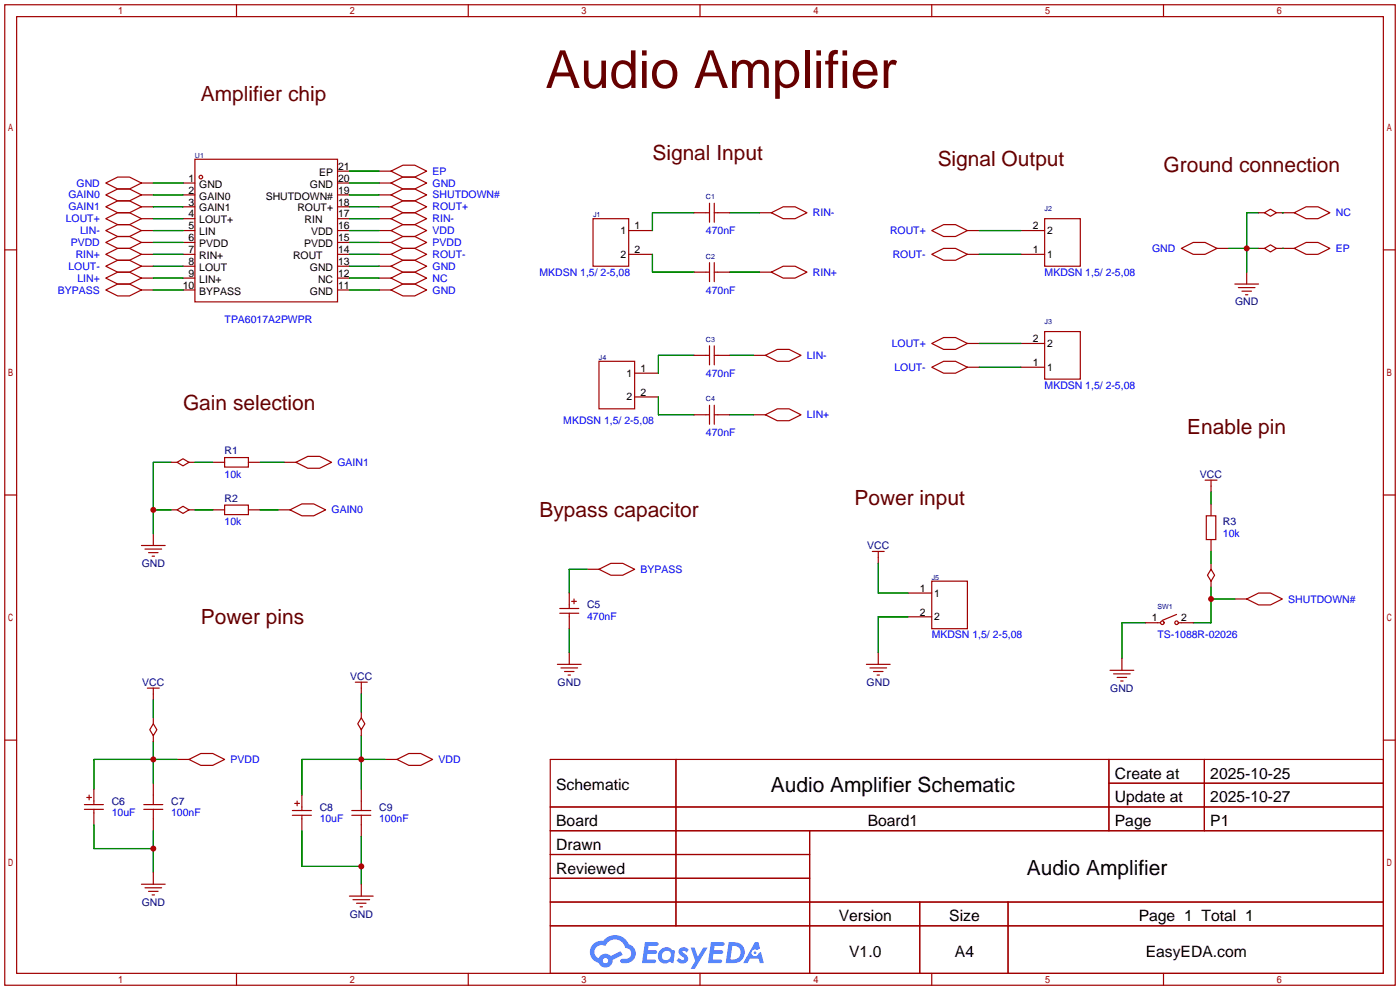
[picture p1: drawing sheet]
<svg xmlns="http://www.w3.org/2000/svg" width="299mm" height="212mm" viewBox="0 0 299 212" stroke-linecap="round" stroke-linejoin="round" font-family="sans-serif">
<g fill="none" stroke="#a10000" stroke-width=".25">
<path d="M1 1h297.2v209.6h-297.2zM3.6 3.6h292.1v204.4h-292.1zM50.5 1v2.6M100.1 1v2.6M149.6 1v2.6M199.1 1v2.6M248.7 1v2.6M1 53.4h2.6M295.7 53.4h2.5M1 105.8h2.6M295.7 105.8h2.5M1 158.2h2.6"/>
<path d="M295.7 158.2h2.5M117.6 162.3h178.1v45.7h-178.1zM117.6 172.5h178.1M117.6 177.5h178.1M144.5 162.3v35.6M173 177.5v30.5M237 162.3v15.2M237 167.4h58.7M257.4 162.3v15.2M117.6 182.6h55.4M117.6 192.8h178.1M117.6 187.7h55.4"/>
<path d="M117.6 197.9h178.1M196.6 192.8v15.2M215.4 192.8v15.2M50.5 208v2.6M100.1 208v2.6M149.6 208v2.6M199.1 208v2.6M248.7 208v2.6"/>
</g>
<g fill="#5487ff">
<path d="M145.3 202.7a1.3 1.3 0 0 1 1.9 .3l-.4 .6a.54 .54 0 0 0-.9-.2l.1 .2a1.34 1.34 0 0 1 .9 1.8 1.47 1.47 0 0 1-2.3-.1l.5-.6 .8 .5a.31 .31 0 0 0 .4-.3 .31 .31 0 0 0-.3-.4 1.12 1.12 0 0 1-.7-1.8z"/>
<path d="M147.6 202.5h.9l.6 2 1.2-2h.9l-2.7 4.6h-.9l1-1.7z"/>
<path d="M137.8 201.4h1.7a1.31 1.31 0 0 1 1.2 .2 .4 .4 0 0 1-.3 .5l-1.8 .1-.1 .9h1.6a.4 .4 0 0 1 .4 .4 .4 .4 0 0 1-.5 .4h-1.6l-.2 1.2h1.4a.46 .46 0 0 1 .5 0 .46 .46 0 0 1 .1 .5l-.4 .2h-2.6z"/>
<path d="M151.9 201.4h1.7a1.32 1.32 0 0 1 1.2 .2 .39 .39 0 0 1-.3 .5l-1.8 .1-.1 .9h1.6a.4 .4 0 0 1 .4 .4 .4 .4 0 0 1-.4 .4h-1.7l-.2 1.2h1.4a.46 .46 0 0 1 .5 0 .46 .46 0 0 1 .1 .5l-.4 .2h-2.6z"/>
<path d="M161.3 201.4h.8l.3 1.3-.6 .4a.75 .75 0 0 0-1.1 .3 .75 .75 0 0 0 .5 1 .75 .75 0 0 0 .9-.7l.5-.2 .6 2.3h-.8l-.3-.9h-1.8l-.5 .9h-1z"/>
<path d="M155.7 201.4l-.6 4.4h1.5a2.27 2.27 0 0 0 2.6-2.2 2.27 2.27 0 0 0-2.7-2.2zM156.5 202.1a1.5 1.5 0 0 1 1.8 1.6 1.5 1.5 0 0 1-1.9 1.4h-.3z"/>
<path d="M141.2 203a1.6 1.6 0 0 0-.3 2.3 1.6 1.6 0 0 0 2.3 .2l.7 .3 .3-2.4-.1-.3-.5-.1a1.58 1.58 0 0 0-2.4 0zM141.8 203.5a.98 .98 0 0 1 1.6 .4 .98 .98 0 0 1-1.1 1.3 .94 .94 0 0 1-.9-.7 .94 .94 0 0 1 .4-1z"/>
<path d="M126.8 201.8a2.37 2.37 0 0 0 1.1 4 1.54 1.54 0 0 0 1.8 1 1.54 1.54 0 0 0 1.2-1.6l2.2-1.1-.5-.8-2 1a1.57 1.57 0 0 0-2.7 .5 1.5 1.5 0 0 1-.7-2.1 1.5 1.5 0 0 1 2.2-.5 2.23 2.23 0 0 1 2.3-1.4 2.23 2.23 0 0 1 2 1.8 1.16 1.16 0 0 1 1.2 1.1 1.16 1.16 0 0 1-1.1 1.2h-.7a.47 .47 0 0 0-.5 .4 .47 .47 0 0 0 .4 .5 2.17 2.17 0 0 0 2.5-.9 2.17 2.17 0 0 0-.3-2.7l-.8-.4a3.2 3.2 0 0 0-5.5-.7l-1.1 .1zM128.8 205.3a.6 .6 0 0 1 1.2 0 .6 .6 0 0 1-1.2 0z"/>
<circle cx="161.4" cy="203.6" r=".28"/>
</g>
<g fill="none" stroke="#a10000" stroke-width=".25">
<path d="M22.6 39.1l2.5-1.3h2.6l2.5 1.3-2.5 1.3h-2.6zM30.2 39.1h2.6M39.1 39.1h2.6M41.7 34h30.4v30.5h-30.4zM72.1 39.1h2.6M72.1 36.6h2.6M81 39.1h2.6M81 36.6h2.6M83.6 39.1l2.5-1.3h2.5l2.6 1.3-2.6 1.3h-2.5zM83.6 36.6l2.5-1.3h2.5l2.6 1.3-2.6 1.2h-2.5zM22.6 41.7l2.5-1.3h2.6l2.5 1.3-2.5 1.2h-2.6zM22.6 44.2l2.5-1.3h2.6l2.5 1.3-2.5 1.3h-2.6z"/>
<path d="M22.6 46.7l2.5-1.2h2.6l2.5 1.2-2.5 1.3h-2.6zM22.6 49.3l2.5-1.3h2.6l2.5 1.3-2.5 1.2h-2.6zM22.6 51.8l2.5-1.3h2.6l2.5 1.3-2.5 1.3h-2.6zM22.6 54.4l2.5-1.3h2.6l2.5 1.3-2.5 1.2h-2.6zM22.6 56.9l2.5-1.3h2.6l2.5 1.3-2.5 1.3h-2.6zM22.6 59.4l2.5-1.2h2.6l2.5 1.2-2.5 1.3h-2.6zM30.2 41.7h2.6M30.2 44.2h2.6M30.2 46.7h2.6M30.2 49.3h2.6M30.2 51.8h2.6M30.2 54.4h2.6"/>
<path d="M30.2 56.9h2.6M30.2 59.4h2.6M39.1 41.7h2.6M39.1 44.2h2.6M39.1 46.7h2.6M39.1 49.3h2.6M39.1 51.8h2.6M39.1 54.4h2.6M39.1 56.9h2.6M39.1 59.4h2.6M72.1 41.7h2.6M72.1 44.2h2.6"/>
<path d="M72.1 46.7h2.6M72.1 49.3h2.6M72.1 51.8h2.6M72.1 54.4h2.6M72.1 56.9h2.6M72.1 59.4h2.6M81 41.7h2.6M81 44.2h2.6M81 46.7h2.6M81 49.3h2.6M81 51.8h2.6M81 54.4h2.6"/>
<path d="M81 56.9h2.6M81 59.4h2.6M83.6 59.4l2.5-1.2h2.5l2.6 1.2-2.6 1.3h-2.5zM83.6 56.9l2.5-1.3h2.5l2.6 1.3-2.6 1.3h-2.5zM83.6 54.4l2.5-1.3h2.5l2.6 1.3-2.6 1.2h-2.5zM83.6 51.8l2.5-1.3h2.5l2.6 1.3-2.6 1.3h-2.5zM83.6 49.3l2.5-1.3h2.5l2.6 1.3-2.6 1.2h-2.5zM83.6 46.7l2.5-1.2h2.5l2.6 1.2-2.6 1.3h-2.5zM83.6 44.2l2.5-1.3h2.5l2.6 1.3-2.6 1.3h-2.5zM83.6 41.7l2.5-1.3h2.5l2.6 1.3-2.6 1.2h-2.5zM126.7 46.7h7.7v10.2h-7.7zM134.4 49.3h5"/>
<path d="M134.4 54.4h5M148.3 58.2h3.3M148.3 45.5h3.3M151.6 43.4v4.1M151.6 56.1v4.1M152.7 58.2h3.3M152.7 45.5h3.3M152.7 43.4v4.1M152.7 56.1v4.1M162.3 58.2h2.5M162.3 45.5h2.5M164.8 58.2l2.6-1.3h2.5l2.6 1.3-2.6 1.2h-2.5z"/>
<path d="M164.8 45.5l2.6-1.3h2.5l2.6 1.3-2.6 1.2h-2.5zM199.1 49.3l2.6-1.3h2.5l2.6 1.3-2.6 1.2h-2.5zM199.1 54.4l2.6-1.3h2.5l2.6 1.3-2.6 1.2h-2.5zM206.8 49.3h2.5M206.8 54.4h2.5M218.2 49.3h5.1M218.2 54.4h5.1M223.3 46.7h7.6v10.2h-7.6zM252.5 53.1l2.5-1.3h2.6l2.5 1.3-2.5 1.3h-2.6zM260.1 53.1h2.5M266.4 58.2v2.5M269 53.1h1.3"/>
<path d="M269 45.5h1.3M270.3 53.1l1.2-.8 1.3 .8-1.3 .7zM270.3 45.5l1.2-.8 1.3 .8-1.3 .7zM272.8 53.1h3.8M272.8 45.5h3.8M276.6 53.1l2.5-1.3h2.6l2.5 1.3-2.5 1.3h-2.6zM276.6 45.5l2.5-1.3h2.6l2.5 1.3-2.5 1.2h-2.6zM22.6 62l2.5-1.3h2.6l2.5 1.3-2.5 1.2h-2.6zM30.2 62h2.6M39.1 62h2.6M72.1 62h2.6M81 62h2.6"/>
<path d="M83.6 62l2.5-1.3h2.5l2.6 1.3-2.6 1.2h-2.5zM128 77.2h7.6v10.2h-7.6zM135.6 79.8h5.1M148.3 75.9h3.3M151.6 73.9v4.1M152.7 75.9h3.3M152.7 73.9v4.1M161 75.9h2.6M163.6 75.9l2.5-1.2h2.6l2.5 1.2-2.5 1.3h-2.6zM199.1 73.4l2.6-1.3h2.5l2.6 1.3-2.6 1.3h-2.5zM199.1 78.5l2.6-1.3h2.5l2.6 1.3-2.6 1.3h-2.5zM206.8 73.4h2.5"/>
<path d="M206.8 78.5h2.5M218.2 73.4h5.1M218.2 78.5h5.1M223.3 70.9h7.6v10.1h-7.6zM263.9 60.7h5.1M264.7 61.5h3.5M265.4 62.2h2.1M266.2 63h.5M36.6 98.8h1.2M37.8 98.8l1.3-.8 1.3 .8-1.3 .8zM40.4 98.8h1.3M45.5 98.8h2.5"/>
<path d="M48 97.8h5.1v2h-5.1zM53.1 98.8h2.5M60.7 98.8h2.5M63.2 98.8l2.6-1.3h2.5l2.6 1.3-2.6 1.3h-2.5zM135.6 84.8h5.1M148.3 88.6h3.3M151.6 86.6v4.1M152.7 88.6h3.3M152.7 86.6v4.1M161 88.6h2.6M163.6 88.6l2.5-1.2h2.6l2.5 1.2-2.5 1.3h-2.6zM30.2 116.6h5.1"/>
<path d="M31 117.3h3.5M31.7 118.1h2.1M32.5 118.9h.5M32.8 114v2.6M36.6 109h1.2M37.8 109l1.3-.8 1.3 .8-1.3 .7zM40.4 109h1.3M45.5 109h2.5M48 107.9h5.1v2.1h-5.1zM53.1 109h2.5M59.4 109h2.6M62 109l2.5-1.3h2.6l2.5 1.3-2.5 1.2h-2.6z"/>
<path d="M186.4 117.9h2.6M187.7 117.9v2.5M257.6 102.6h2.5M257.8 110.2h2v5.1h-2zM258.8 102.6v2.6M258.8 107.7v2.5M258.8 115.3v2.6M119.6 130h4.1M119.6 131.1h4.1M121.7 126.7v3.3M121.7 131.1v3.3M121.7 139.4v2.6"/>
<path d="M122.2 128.5h1M122.7 128v1M125.5 121.7h2.5M128 121.7l2.6-1.3h2.5l2.5 1.3-2.5 1.2h-2.5zM187.7 139.4v2.6M194.1 131.8h5M194.1 126.7h5M199.1 124.2h7.7v10.2h-7.7zM244.9 133.1h3M251.5 131.3l-3.1 1.3M252 133.1h3M258.8 121.7l.8 1.2-.8 1.3-.7-1.3z"/>
<path d="M258.8 120.4v1.3M258.8 124.2v1.3M263.9 128h2.5M266.4 128l2.6-1.3h2.5l2.6 1.3-2.6 1.3h-2.5zM31.5 147.1h2.5M32.8 154.7l.7 1.3-.7 1.2-.8-1.2zM32.8 147.1v2.5M32.8 153.4v1.3M32.8 157.2v1.3M75.9 145.8h2.6M77.2 153.4l.8 1.3-.8 1.3-.7-1.3zM77.2 145.8v2.5"/>
<path d="M77.2 152.1v1.3M77.2 156v1.2M119.1 142h5.1M119.9 142.7h3.5M120.6 143.5h2.1M121.4 144.3h.5M185.2 142h5M185.9 142.7h3.6M186.7 143.5h2M187.5 144.3h.5M237.2 143.3h5.1M238 144h3.6"/>
<path d="M238.8 144.8h2M239.5 145.5h.5M239.8 140.7v2.6M18 173h4.1M18 172h4.1M18.5 170.4h1.1M19 169.9v1M20.1 168.7v3.3M20.1 173v3.3M30.7 173h4.1M30.7 172h4.1M32.8 167.4v4.6"/>
<path d="M32.8 173v4.5M37.8 162.3h2.6M40.4 162.3l2.5-1.3h2.6l2.5 1.3-2.5 1.3h-2.6zM62.5 174.2h4M62.5 173.2h4M63 171.7h1M63.5 171.2v1M64.5 169.9v3.3M64.5 174.2v3.3M75.2 174.2h4M75.2 173.2h4M77.2 168.7v4.5"/>
<path d="M77.2 174.2v4.6M82.3 162.3h2.5M84.8 162.3l2.6-1.3h2.5l2.6 1.3-2.6 1.3h-2.5zM30.2 189h5.1M31 189.7h3.5M31.7 190.5h2.1M32.5 191.3h.5M32.8 186.4v2.6M74.7 191.5h5.1M75.4 192.3h3.6M76.2 193h2M77 193.8h.5"/>
<path d="M77.2 189v2.5"/>
<circle cx="42.9" cy="37.8" r=".38"/>
<circle cx="248.4" cy="133.1" r=".38"/>
<circle cx="251.5" cy="133.1" r=".38"/>
</g>
<g fill="none" stroke="#008700" stroke-width=".25">
<path d="M32.8 39.1h6.3M74.7 39.1h6.3M74.7 36.6h6.3M32.8 41.7h6.3M32.8 44.2h6.3M32.8 46.7h6.3M32.8 49.3h6.3M32.8 51.8h6.3M32.8 54.4h6.3M32.8 56.9h6.3M32.8 59.4h6.3M74.7 41.7h6.3"/>
<path d="M74.7 44.2h6.3M74.7 46.7h6.3M74.7 49.3h6.3M74.7 51.8h6.3M74.7 54.4h6.3M74.7 56.9h6.3M74.7 59.4h6.3M139.4 54.4v3.8h8.9M148.3 45.5h-8.9v3.8M156 45.5h6.3M156 58.2h6.3M209.3 49.3h8.9"/>
<path d="M209.3 54.4h8.9M262.6 53.1h6.4M269 45.5h-2.6v12.7M274.1 53.1h.1M274.1 45.5h.1M32.8 62h6.3M74.7 62h6.3M148.3 75.9h-7.6v3.9M156 75.9h5M209.3 73.4h8.9M209.3 78.5h8.9M36.6 98.8h-3.8v15.2"/>
<path d="M41.7 98.8h3.8M55.6 98.8h5.1M140.7 84.8v3.8h7.6M156 88.6h5M32.8 109h3.8M41.7 109h3.8M55.6 109h3.8M258.8 105.2v2.5M258.8 117.9v2.5M121.7 134.4v5M125.5 121.7h-3.8v5M187.7 120.4v6.3h6.4"/>
<path d="M194.1 131.8h-6.4v7.6M244.9 133.1h-5.1v7.6M258.8 125.5v7.6h-3.8M258.8 128h5.1M32.8 149.6v3.8M32.8 158.5v8.9M77.2 148.3v3.8M77.2 157.2v11.5M20.1 176.3v5.1h12.7M32.8 177.5v8.9M37.8 162.3h-17.7v6.4M64.5 177.5v7.7h12.7"/>
<path d="M77.2 178.8v10.2M82.3 162.3h-17.8v7.6"/>
</g>
<g fill="#c00">
<circle cx="266.4" cy="53.1" r=".63"/>
<circle cx="32.8" cy="109" r=".63"/>
<circle cx="32.8" cy="162.3" r=".63"/>
<circle cx="77.2" cy="162.3" r=".63"/>
<circle cx="258.8" cy="128" r=".63"/>
<circle cx="32.8" cy="181.4" r=".63"/>
<circle cx="77.2" cy="185.2" r=".63"/>
</g>
<text font-size="11.2" fill="#600" x="116.6" y="18.8">Audio Amplifier</text>
<g font-size="4.5" fill="#600">
<text x="42.9" y="21.6">Amplifier chip</text>
<text x="139.4" y="34.3">Signal Input</text>
<text x="200.4" y="35.6">Signal Output</text>
<text x="248.7" y="36.8">Ground connection</text>
<text x="39.1" y="87.6">Gain selection</text>
<text x="253.7" y="92.7">Enable pin</text>
<text x="182.6" y="107.9">Power input</text>
<text x="115.3" y="110.5">Bypass capacitor</text>
<text x="42.9" y="133.4">Power pins</text>
</g>
<g font-size="4.5">
<text x="164.8" y="169.2">Audio Amplifier Schematic</text>
<text x="219.4" y="187">Audio Amplifier</text>
</g>
<g font-size="3.4">
<text x="238.3" y="166.4">Create at</text>
<text x="258.7" y="166.4">2025-10-25</text>
<text x="118.9" y="168.9">Schematic</text>
<text x="238.3" y="171.5">Update at</text>
<text x="258.7" y="171.5">2025-10-27</text>
<text x="118.9" y="176.6">Board</text>
<text x="185.5" y="176.6">Board1</text>
<text x="238.3" y="176.6">Page</text>
<text x="258.7" y="176.6">P1</text>
<text x="118.9" y="181.6">Drawn</text>
<text x="118.9" y="186.7">Reviewed</text>
<text x="179.2" y="196.9">Version</text>
<text x="202.9" y="196.9">Size</text>
<text x="243.4" y="196.9">Page 1 Total 1</text>
<text x="181.5" y="204.5">V1.0</text>
<text x="204.1" y="204.5">A4</text>
<text x="244.9" y="204.5">EasyEDA.com</text>
</g>
<g font-size="2.2" fill="#00f">
<text x="16.4" y="39.9">GND</text>
<text x="92.5" y="39.9">GND</text>
<text x="92.5" y="37.3">EP</text>
<text x="14.1" y="47.5">LOUT+</text>
<text x="14.6" y="42.4">GAIN0</text>
<text x="14.6" y="45">GAIN1</text>
<text x="92.5" y="47.5">RIN-</text>
<text x="92.5" y="45">ROUT+</text>
<text x="92.5" y="42.4">SHUTDOWN#</text>
<text x="173.7" y="46.2">RIN-</text>
<text x="285.5" y="46.2">NC</text>
<text x="15.1" y="52.6">PVDD</text>
<text x="17.1" y="50">LIN-</text>
<text x="92.5" y="52.6">PVDD</text>
<text x="92.5" y="50">VDD</text>
<text x="150.9" y="50">470nF</text>
<text x="190.2" y="50">ROUT+</text>
<text x="246.2" y="53.8">GND</text>
<text x="285.5" y="53.8">EP</text>
<text x="14.6" y="57.7">LOUT-</text>
<text x="16.2" y="55.1">RIN+</text>
<text x="92.5" y="57.7">GND</text>
<text x="92.5" y="55.1">ROUT-</text>
<text x="115.3" y="58.9">MKDSN 1,5/ 2-5,08</text>
<text x="173.7" y="58.9">RIN+</text>
<text x="190.8" y="55.1">ROUT-</text>
<text x="223.3" y="58.9">MKDSN 1,5/ 2-5,08</text>
<text x="12.4" y="62.7">BYPASS</text>
<text x="16.6" y="60.2">LIN+</text>
<text x="92.5" y="62.7">GND</text>
<text x="92.5" y="60.2">NC</text>
<text x="150.9" y="62.7">470nF</text>
<text x="48" y="69.1">TPA6017A2PWPR</text>
<text x="172.5" y="76.7">LIN-</text>
<text x="190.6" y="74.2">LOUT+</text>
<text x="150.9" y="80.5">470nF</text>
<text x="191.2" y="79.2">LOUT-</text>
<text x="223.3" y="83.1">MKDSN 1,5/ 2-5,08</text>
<text x="172.5" y="89.4">LIN+</text>
<text x="120.4" y="90.7">MKDSN 1,5/ 2-5,08</text>
<text x="150.9" y="93.2">470nF</text>
<text x="72.1" y="99.6">GAIN1</text>
<text x="48" y="102.1">10k</text>
<text x="48" y="112.3">10k</text>
<text x="70.9" y="109.7">GAIN0</text>
<text x="261.4" y="114.8">10k</text>
<text x="136.9" y="122.4">BYPASS</text>
<text x="275.3" y="128.8">SHUTDOWN#</text>
<text x="125.5" y="132.6">470nF</text>
<text x="199.1" y="136.4">MKDSN 1,5/ 2-5,08</text>
<text x="247.4" y="136.4">TS-1088R-02026</text>
<text x="49.3" y="163.1">PVDD</text>
<text x="93.7" y="163.1">VDD</text>
<text x="23.9" y="174.5">10uF</text>
<text x="36.6" y="174.5">100nF</text>
<text x="68.3" y="175.8">10uF</text>
<text x="81" y="175.8">100nF</text>
</g>
<g font-size="2.2">
<text x="40.3" y="38.8">1</text>
<text x="40.3" y="41.4">2</text>
<text x="42.6" y="40.1">GND</text>
<text x="66.2" y="40.1">GND</text>
<text x="68.2" y="37.6">EP</text>
<text x="72.3" y="41.4">19</text>
<text x="72.3" y="38.8">20</text>
<text x="72.3" y="36.3">21</text>
<text x="40.3" y="43.9">3</text>
<text x="40.3" y="46.5">4</text>
<text x="42.6" y="42.7">GAIN0</text>
<text x="42.6" y="45.2">GAIN1</text>
<text x="42.6" y="47.7">LOUT+</text>
<text x="56.8" y="42.7">SHUTDOWN#</text>
<text x="63.6" y="45.2">ROUT+</text>
<text x="65.1" y="47.7">RIN</text>
<text x="72.3" y="46.5">17</text>
<text x="72.3" y="43.9">18</text>
<text x="40.3" y="49">5</text>
<text x="40.3" y="51.5">6</text>
<text x="42.6" y="50.3">LIN</text>
<text x="42.6" y="52.8">PVDD</text>
<text x="65" y="52.8">PVDD</text>
<text x="66.5" y="50.3">VDD</text>
<text x="72.3" y="51.5">15</text>
<text x="72.3" y="49">16</text>
<text x="132.6" y="50">1</text>
<text x="135.6" y="49">1</text>
<text x="220.8" y="49">2</text>
<text x="223.8" y="50">2</text>
<text x="40.3" y="54.1">7</text>
<text x="40.3" y="56.6">8</text>
<text x="40.3" y="59.2">9</text>
<text x="42.6" y="55.4">RIN+</text>
<text x="42.6" y="57.9">LOUT</text>
<text x="62.6" y="55.4">ROUT</text>
<text x="66.2" y="57.9">GND</text>
<text x="72.3" y="59.2">12</text>
<text x="72.3" y="56.6">13</text>
<text x="72.3" y="54.1">14</text>
<text x="132.6" y="55.1">2</text>
<text x="135.6" y="54.1">2</text>
<text x="220.8" y="54.1">1</text>
<text x="223.8" y="55.1">1</text>
<text x="39" y="61.7">10</text>
<text x="42.6" y="60.4">LIN+</text>
<text x="42.6" y="63">BYPASS</text>
<text x="66.2" y="63">GND</text>
<text x="68" y="60.4">NC</text>
<text x="72.3" y="61.7">11</text>
<text x="220.8" y="73.1">2</text>
<text x="223.8" y="74.1">2</text>
<text x="133.9" y="80.5">1</text>
<text x="136.9" y="79.5">1</text>
<text x="220.8" y="78.2">1</text>
<text x="223.8" y="79.2">1</text>
<text x="133.9" y="85.6">2</text>
<text x="136.9" y="84.6">2</text>
<text x="196.6" y="131.6">2</text>
<text x="196.6" y="126.5">1</text>
<text x="199.6" y="127.5">1</text>
<text x="199.6" y="132.6">2</text>
<text x="246.2" y="132.8">1</text>
<text x="252.5" y="132.8">2</text>
</g>
<g font-size="2.2" fill="#000080">
<text x="264" y="65.3">GND</text>
<text x="48" y="97">R1</text>
<text x="48" y="107.2">R2</text>
<text x="256.5" y="102.1">VCC</text>
<text x="261.4" y="112.3">R3</text>
<text x="185.3" y="117.3">VCC</text>
<text x="30.3" y="121.2">GND</text>
<text x="125.5" y="130">C5</text>
<text x="30.4" y="146.6">VCC</text>
<text x="74.9" y="145.3">VCC</text>
<text x="119.2" y="146.6">GND</text>
<text x="185.2" y="146.6">GND</text>
<text x="237.3" y="147.8">GND</text>
<text x="23.9" y="172">C6</text>
<text x="36.6" y="172">C7</text>
<text x="68.3" y="173.2">C8</text>
<text x="81" y="173.2">C9</text>
<text x="30.3" y="193.5">GND</text>
<text x="74.7" y="196.1">GND</text>
</g>
<g font-size="1.5" fill="#000080">
<text x="41.7" y="33.7">U1</text>
<text x="126.7" y="46.4">J1</text>
<text x="150.9" y="42.6">C1</text>
<text x="223.3" y="45.1">J2</text>
<text x="150.9" y="55.3">C2</text>
<text x="223.3" y="69.3">J3</text>
<text x="128" y="76.9">J4</text>
<text x="150.9" y="73.1">C3</text>
<text x="150.9" y="85.8">C4</text>
<text x="199.1" y="123.9">J5</text>
<text x="247.4" y="130.2">SW1</text>
</g>
</svg>
